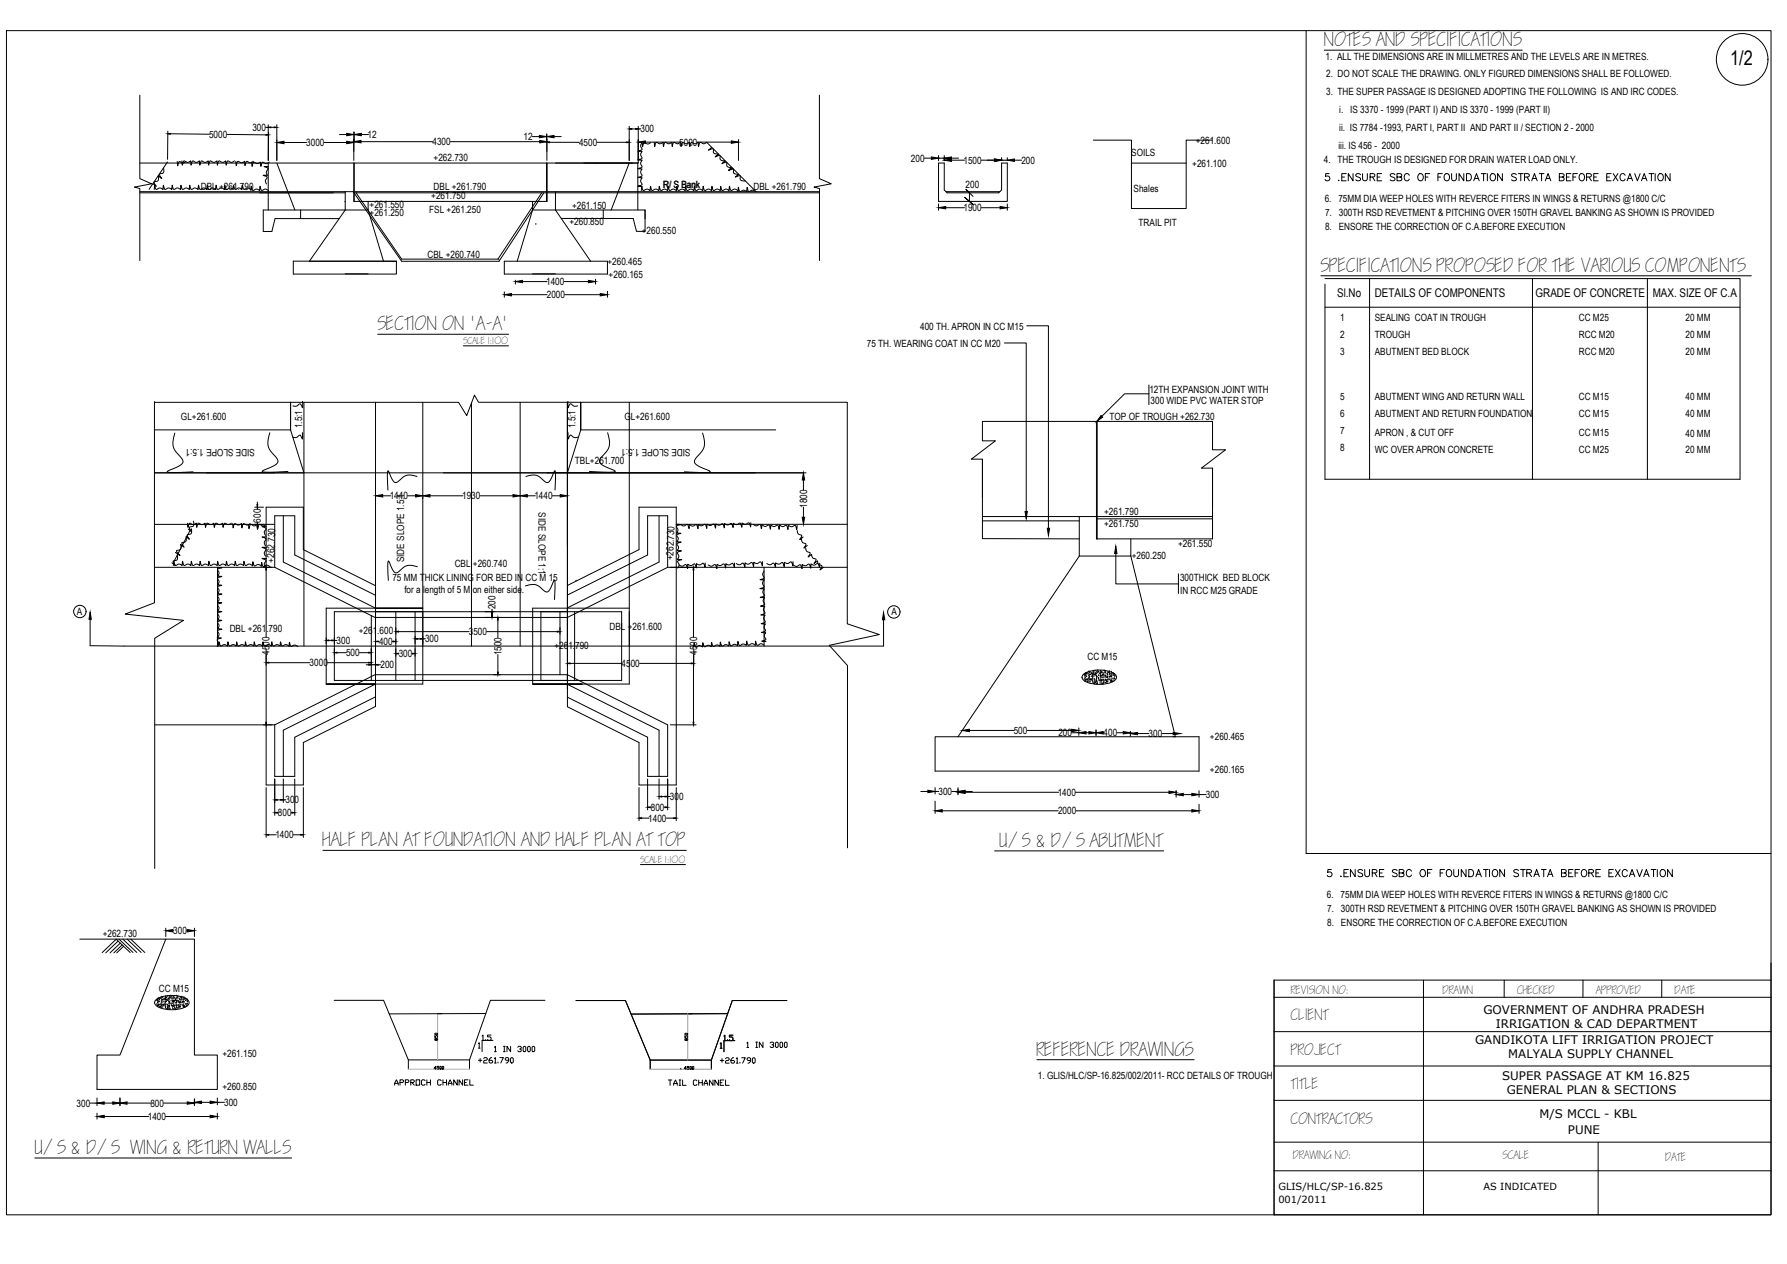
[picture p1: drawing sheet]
<svg xmlns="http://www.w3.org/2000/svg" width="1189mm" height="841mm" viewBox="0 0 1189 841" stroke-linecap="round" stroke-linejoin="round" font-family="sans-serif">
<!-- layer: MAIN -->
<g fill="none" stroke="#000" stroke-width=".67">
<path d="M869 20v548h309M881 33h132M93 63v56l8 3-12 2 4 1v48M545 63v56l8 3-11 2 3 1v48M184 93v14M189 95h15M216 95h15M226 90h5M235 88v19M235 90h1M236 88v6M240 94h48"/>
<path d="M240 90h5M300 94h59M354 91h5M364 89v4M364 91h.1M364 89v18M366 95h19M369 91h4M397 95h20M419 93v14M425 93v15h-37M425 93v14"/>
<path d="M429 95h23M464 95h23M491 93v14M93 108h142v26h129v-26h61M178 108v32M184 108l12 32M395 108v1M397 108v1M419 108l-12 32M424 108v32M615 105h5M624 108h4v18l2 2h34l2-2v-18h4v26h-46z"/>
<path d="M624 103v4M624 105h4M628 103v4M633 105h5M633 107h9M653 107h9M666 105v2M666 107h4M670 105v2M675 107h5M93 128h142M93 128h137"/>
<path d="M200 140v5M229 134h1M230 128v12l-24 34M235 128l32 46h65l30-46M236 128h128M236 134v-26h128v26M237 128l30 44h65M245 140h-70v14h6l2-9h43M245 134v6M245 140l10 34M354 140h.1M354 140h16"/>
<path d="M354 134v6M354 140l-10 34M360 128l-29 44M364 128h181M370 140h59v5M370 128v12M370 140l23 34M401 140v5M429 140v5M624 136v4M629 138h13M629 128h36"/>
<path d="M647 131l-4-5 2 2v6l2 2-5-5 3 3M653 138h12M670 136v4M357 149h.1M373 145h48l2 9h6v-9M195 174h69v8h-69zM336 174h68v8h-68zM230 182h15M336 194v4M340 196h24M343 186v3M348 187h16"/>
<path d="M354 182h16M375 187h16M376 196h23M396 186v3M404 194v4M879 184h286M881 185h277v134h-277v-130M911 185v134M1020 185v134M1096 185v134M683 217h14v135M881 204h277"/>
<path d="M251 222h87M308 230h30M668 228h15v112M764 256v13M103 268h202l5 9 6-14 2 5h246v147l21 7-33 7 12 14v121M103 267v134l-20 8 39 4-19 12v153M201 267v4l-1-2h-1a4 4 0 0 1-4 1M202 268v162M250 268v202l-48 24v28h-25v-40M281 268v162M314 268v162M346 268v162"/>
<path d="M378 268v95M378 267v4l1-2h1a3 3 0 0 0 4 1M419 268v162M764 262h-16l-15 15M103 286h90v-18v18l9 29M116 288a13 13 0 0 0 4 16 3 3 0 0 1 2 4 3 3 0 0 1-3 2l-8 4a50 50 0 0 0 17 0M180 288a13 13 0 0 0 4 16 3 3 0 0 1 1 4 3 3 0 0 1-3 2l-8 4a50 50 0 0 0 18 0M201 288v4l-1-2h-1a3 3 0 0 1-4 1M378 288v4l1-2h1a3 3 0 0 0 4 1M386 286v-18v18M386 286h130M386 286l-8 29"/>
<path d="M404 288a13 13 0 0 1-4 16 3 3 0 0 0-1 4 3 3 0 0 0 3 2l7 4a50 50 0 0 1-17 0M467 288a13 13 0 0 1-4 16 3 3 0 0 0-1 4 3 3 0 0 0 3 2l7 4a50 50 0 0 1-17 0M103 315h433M277 317a9 9 0 0 0-8 0h-1a7 7 0 0 1-5 4l-2-2-3-6v3v10M350 317a9 9 0 0 1 9 0 7 7 0 0 0 6 4l1-2 3-6v13M535 319v7M654 306v25M807 311v26M250 332h.1M255 330h5M271 330h5M281 332h.1"/>
<path d="M286 330h22M319 330h22M351 330h5M367 330h6M535 337v7M103 349h80M188 343v31l62 31M438 343v31l-60 30v3h-128M654 344h153M654 347h64M718 359l-64-1v-52h-8l16-13h-8v-13h75v79h78v-48h-8l16-12h-8v-19h-77v79h-1M718 344v26"/>
<path d="M730 345h77M752 359v11h-34M103 377h80M177 377v-40h25v29l48 24M183 377v-34h13v26l54 27M183 377l66 34M278 377a9 9 0 0 0-9 0l-1 1a7 7 0 0 1-5 3l-2-2-2-6a27 27 0 0 0-1 13M446 377h17M461 379v45M718 370l-81 120h-15v23h176v-23h-161M742 368v21h42M752 370l30 120"/>
<path d="M350 390a9 9 0 0 1 8 0h1a7 7 0 0 0 5 4l2-2 3-6v13M378 390l47-24v-29h25v185h-25v-28l-47-24v-59M378 396l53-27v-26h13v34l-66 34M383 386v1M784 382v13M60 412v18h22h506v-18M250 411h128M378 430v-162v162M461 436v45M249 449l-66 33M250 453h128v-4l66 33v35h-13v-26l-53-27M250 455l-62 31v31"/>
<path d="M250 449h128M378 455l60 31v31M721 449a20 20 0 0 1 21 0 3 3 0 0 1-3 5 20 20 0 0 1-19-2v-1zM721 449h.1M721 452h.1M722 449h.1M722 450h.1M722 448h.1M722 451h.1M722 453h.1M723 453h.1M723 452h.1"/>
<path d="M723 450h.1M723 448h.1M723 449h.1M723 453h1zM724 454h.1M724 452h.1M724 448h.1M724 451h.1M724 450h.1M724 447h.1M724 449h.1M724 453h.1"/>
<path d="M725 454h.1M725 452h.1M725 451h.1M725 449h.1M725 448h.1M725 450h.1M725 447h.1M725 453h.1M726 452h.1M726 450h.1M726 449h.1M726 448h.1"/>
<path d="M727 452h.1M727 448h.1M727 450h.1M727 453h.1M727 451h.1M727 454h.1M727 449h.1M727 447h.1M728 455h.1M728 450h.1M728 448h.1M728 452h.1"/>
<path d="M728 448v1zM728 453h.1M728 454h1zM729 454h.1M729 447h.1M729 448h.1M729 449h.1M729 455h.1M729 450h.1M729 453h.1M730 452h.1M730 450h.1"/>
<path d="M730 453h.1M730 449h.1M730 447h.1M730 448h.1M730 454h.1M730 455h.1M730 446h.1M731 447h.1M731 451h.1M731 450h.1M731 452h.1M731 453h.1"/>
<path d="M731 448h.1M732 455h.1M732 453h.1M732 451h.1M732 450h.1M732 449h.1M732 448h.1M732 447h.1M733 451h.1M733 455h.1M733 447h.1M733 453h.1"/>
<path d="M733 452h.1M733 448h.1M733 454h.1M733 449v1zM734 449h.1M734 453h.1M734 451h.1M734 455h-1zM734 448h.1M734 454h.1M734 450h.1M735 453h.1"/>
<path d="M735 446h.1M735 447h.1M736 454h.1M735 450h.1M735 448h.1M736 452h.1M736 451h.1M736 449h.1M736 453h.1M737 451h.1M737 454h.1M737 452h.1"/>
<path d="M737 449h.1M737 448h.1M737 450h.1M738 447h.1M738 448h.1M738 449h.1M738 452h.1M738 450h.1M739 450h.1M739 453h.1M739 449h.1M739 454h.1"/>
<path d="M740 452h.1M739 452h.1M739 447h.1M740 450h.1M740 454h.1M740 453h.1M740 448h.1M741 449h.1M741 448h.1M741 452h.1M741 453h.1M742 449h.1"/>
<path d="M742 450h.1M742 452h.1M250 464l-54 27v26h-13v-35M103 482h80M446 482h17M645 486h30M683 486h30M713 488h5M718 484v2M718 487v2M723 488h1M729 486v3"/>
<path d="M734 488h.1M743 488h4M752 487v3M757 488h7M773 488h7M613 527h4M622 524v4M622 533v8M622 527h3M627 539h77M633 527h4M637 524v5"/>
<path d="M642 527h5M642 527h62M716 527h62M716 539h77M782 526v4M787 529h6M798 526v4M798 535v6M798 529h4M215 566h242M426 575h30M662 566h112"/>
<path d="M110 618v5M115 619h.1M124 619h1M129 618v5M53 625h57M77 625l10 9M77 625l-9 9M79 626l-9 8M79 625l9 9M80 628l-7 6M81 629l-5 5M82 625l9 9"/>
<path d="M82 630l-4 4M85 625l9 9M87 625l9 9M110 625h19v77h16v23h-80v-23h15zM947 652v156M1001 652v12M1053 652v12M1106 652v12M1178 641v167h-330v-156h330M104 665a20 20 0 0 1 21 1 3 3 0 0 1-3 4 20 20 0 0 1-19-2v-1zM104 666h.1M104 668h.1"/>
<path d="M105 666h.1M105 670h.1M105 667h.1M105 669h.1M105 665h.1M105 668h.1M105 664h.1M106 668h.1M106 666h.1M106 664h.1M106 665h.1M106 669h.1"/>
<path d="M106 671h.1M107 669h.1M107 670h-1zM107 664h.1M107 668h.1M107 666h.1M107 665h.1M108 670h.1M108 669h.1M108 667h.1M108 666h.1M108 664h.1"/>
<path d="M108 665h.1M109 668h.1M109 669h.1M109 667h.1M109 665h.1M110 668h.1M110 665h.1M110 666h.1M110 670h.1M110 667h.1M110 669h.1M110 671h.1"/>
<path d="M110 664h.1M110 663h.1M111 671h.1M111 664h.1M111 666h.1M111 669h.1M111 665h.1M111 672h.1M111 670h.1M112 670h.1M112 663h.1M112 670l-1 1z"/>
<path d="M112 665h.1M112 671h.1M112 668h.1M112 669h.1M112 667h.1M113 667h.1M113 668h.1M113 665h.1M113 663h.1M113 670h.1M113 664h.1M113 671h.1"/>
<path d="M113 672h.1M114 663h.1M114 668h.1M114 666h.1M114 669h.1M114 665h.1M115 671h.1M115 669h.1M115 668h.1M115 667h.1M115 666h.1M115 670h.1"/>
<path d="M115 665h.1M115 664h.1M115 663h.1M116 669h.1M116 668h.1M116 672h.1M116 664h.1M116 670h.1M116 671h.1M116 666h.1M117 665h.1M117 669h.1"/>
<path d="M117 668h.1M117 671l-1 1zM117 666h.1M117 671h.1M117 667h.1M117 664h.1M118 663h.1M118 670h.1M118 664h.1M119 671h.1M118 666h.1M118 669h.1"/>
<path d="M119 669h.1M119 667h.1M119 666h.1M120 667h.1M119 665h.1M120 670h.1M120 669h.1M120 666h.1M120 665h.1M120 664h.1M121 664h.1M121 667v-1z"/>
<path d="M121 665h.1M121 666h.1M121 663h.1M121 669h.1M122 667h.1M122 669h.1M122 665h.1M122 670h.1M122 666h.1M122 668h.1M123 669h.1M122 664h.1"/>
<path d="M123 667h.1M123 670h.1M123 665h.1M123 668h.1M124 666h.1M124 665h.1M124 668h.1M124 670h.1M125 666h.1M125 668h.1M125 667h.1M848 664h330"/>
<path d="M848 686h330M690 705h104M848 709h330M60 734h5M65 731v5M69 734h6M80 731v5M85 734h15M109 734h16M129 731v5M134 733h6M145 731v4"/>
<path d="M145 733h4M848 732h330M65 741v4M69 743h30M110 743h30M145 741v4M848 760h330M1063 760v48M23 770h171M848 779h330"/>
<circle cx="1159" cy="40" r="17"/>
<circle cx="53" cy="407" r="4"/>
<circle cx="595" cy="407" r="4"/>
</g>
<g fill="#000" stroke="#000" stroke-width=".67">
<path d="M184 95l5-1v2zM231 94l4 1-4 1zM231 89l4 1h-4zM235 94l5-1v2zM236 90l4-1v1zM359 90l5 1-5 1zM359 93l5 1-5 1zM364 95l2-1v1zM364 91l5-1v2zM417 94l2 1h-2zM425 95l4-1v1zM487 94l4 1h-4z"/>
<path d="M620 104l4 1-4 1zM628 105l5-1v2zM628 107l5-1v1zM662 106l4 1h-4zM670 107l5-1v1zM624 138l5-1v2zM665 137l5 1-5 1zM336 196l4-1v2zM343 187h5v1zM391 187h5l-5 1zM399 195l5 1-5 1zM733 276l1 2-4 2z"/>
<path d="M535 315v4h-1zM250 330l5-1v2zM276 329l5 1-5 1zM281 330l5-1v2zM341 329l5 1-5 1zM346 330l5-1v2zM373 329l5 1-5 1zM534 344h1v5zM682 340h1v5zM697 352h1l-1 4zM461 377l1 2h-1zM742 363l1 5h-1z"/>
<path d="M60 407l1 5h-2zM588 408l1 4h-2zM461 481h1l-1 1zM640 486l5-1v2zM713 485l5 1-5 1zM718 488l5-1v1zM724 487l5 1h-5zM729 488l5-1v1zM747 487l5 1h-5zM752 488l5-1v2zM780 487l5 1-5 1zM617 526l5 1h-5z"/>
<path d="M622 539h5v1zM637 527l5-1v1zM637 527l5-1v2zM778 526l4 1-4 1zM782 529l5-1v1zM793 528l5 1h-5zM793 539h5l-5 1zM110 619l5-1v2zM125 618l4 1-4 1zM65 734l4-1v2zM75 733l5 1-5 1zM80 734l5-1v2z"/>
<path d="M125 733l4 1-4 1zM129 733h5v1zM140 733h5l-5 1zM65 743l4-1v2zM140 742l5 1-5 1z"/>
</g>
<!-- layer: canal -->
<g fill="none" stroke="#000" stroke-width=".67">
<path d="M4 20h1174v788h-1174zM112 87l-1 19M113 89h26M151 89l26 1M177 85h1M178 83v24l1-19M180 85h2M184 83v24M419 84v23M420 86h3M425 84v23M425 86h1"/>
<path d="M727 93h26v46h36v-46h18M753 109h36M206 174h58M169 337h6M171 334v2M171 337v2M169 349h6M171 348v1M171 351v1M450 349h114M145 377v53M175 377h6"/>
<path d="M177 379v45M444 377h120M508 377v53M247 410v43M250 405h31h-64v50M263 407v46M276 407v46M323 411h10M323 407h6M327 405v2M327 409h.1M331 413v11"/>
<path d="M360 407h54v46h-54zM373 407v42M382 407v46M419 407v48h-65h33M419 405h-65v50M177 432v49M219 426h2M222 426h2M224 434h6M239 434h6M250 425v3M252 427h.1"/>
<path d="M261 427h1M265 420h47M265 435h.1M274 435h.1M278 425h2M281 425h2M324 420h47M331 436v11M378 432v11M462 432v11M179 441h27M218 441h27"/>
<path d="M244 442h1M247 442h3M250 453h-28v-46h59v48h-64h33M252 442h1M328 449h5M379 441h35M425 441h35M175 482h6M183 518v24M188 518v16M196 518v24M431 518v21"/>
<path d="M438 518v14M444 518v21M177 524v33M184 532h3M188 532h2M202 524v33M425 524v22M433 537h.1M440 530h2M442 537h.1M444 530h2M450 524v22"/>
<path d="M179 555h5M184 541h1M194 541h.1M195 555h5M427 544h5M443 544h5"/>
</g>
<g fill="#000" stroke="#000" stroke-width=".67">
<path d="M112 89h1zM177 89l2 1h-2zM178 85l2-1v1zM182 84l2 1h-2zM419 86l1-1v1zM423 85l2 1h-2zM171 336v1zM171 349v2zM177 377v2zM263 420h2v1zM327 409h1l-1 2zM327 407l1 2h-1z"/>
<path d="M331 411l1 2h-1zM371 420h2l-2 1zM217 426h2zM221 426h1h-1zM222 434h2v1zM245 434h2l-2 1zM250 427h2zM262 427h1h-1zM263 435h2zM274 435h2h-2zM276 425h2zM280 425h1h-1z"/>
<path d="M177 441h2zM245 442h2l-2 1zM245 441h2h-2zM250 442h2v1zM331 447h1l-1 2zM378 441h1v1zM460 441h2l-2 1zM177 481v1zM183 532h1zM187 532h1h-1zM431 537h2zM438 530h2z"/>
<path d="M442 530h2h-2zM442 537h2h-2zM177 555h2v1zM183 541l1-1v1zM194 540l2 1h-2zM200 555h2l-2 1zM425 544h2v1zM448 544h2l-2 1z"/>
</g>
<!-- layer: 0 -->
<g fill="none" stroke="#000" stroke-width=".67">
<path d="M427 95v3l1-3h1a2.4 2.4 0 0 0 4 0M427 95a3 3 0 0 0 0 5h-3l3 1a3 3 0 0 0 0 4l-3 1 3 1a3 3 0 0 0 0 4l-3 1h3a3 3 0 0 0 0 5l-3 1h3a3 3 0 0 0 0 5l-3 1h3M435 95l1 3v-3h1a2.4 2.4 0 0 0 4 0v3l1-3h1a2.4 2.4 0 0 0 4 0v3l1-3h1a2.4 2.4 0 0 0 4 0v3l1-3h1a2.4 2.4 0 0 0 4 0v3l1-3h1a2.4 2.4 0 0 0 3 0l1 3 1-3a2.4 2.4 0 0 0 4 0M470 95l33 33M474 98l-3 2h1a1.2 1.2 0 0 1 2-1 1.2 1.2 0 0 1 1 1 2.2 2.2 0 0 0 0 2 2.2 2.2 0 0 0 3 1l-2 1h1a1.2 1.2 0 0 1 1-1 1.2 1.2 0 0 1 1 1 2.3 2.3 0 0 0 1 3 2.3 2.3 0 0 0 2 0l-2 2 1-1a1.2 1.2 0 0 1 2 0 1.2 1.2 0 0 1 1 1 2.3 2.3 0 0 0 0 2 2.3 2.3 0 0 0 3 0l-2 2h2a.8 .8 0 0 1 1-1 .8 .8 0 0 1 0 1v2M109 112a2.6 2.6 0 0 1 0 3 2.6 2.6 0 0 1-3 1l2 3-3-2a2.7 2.7 0 0 1 0 3 2.7 2.7 0 0 1-2 1l1 3-2-2M111 108l-12 18M118 107v3l1-2h1a2.4 2.4 0 0 0 4-1M121 107v3l1-3h1a2.4 2.4 0 0 0 4 0v3l1-3h1a2.4 2.4 0 0 0 4 0v3l1-3h1a2.4 2.4 0 0 0 4 0v3l1-3h1a2.4 2.4 0 0 0 3 0l1 3v-3h1a2.4 2.4 0 0 0 4 0l1 3v-3h1a2.4 2.4 0 0 0 4 0M157 107v3l1-2h1a2.4 2.4 0 0 0 4-1v3l1-2h1a2.4 2.4 0 0 0 4-1M167 108l1 3 1-3a2.4 2.4 0 0 0 4 0l1 3v-3h1a2.4 2.4 0 0 0 4 0M179 111h-3l2 1v1a2.5 2.5 0 0 0 0 4h-3l3 1v1a2.5 2.5 0 0 0-1 3"/>
<path d="M487 111l-2 2h1a1.2 1.2 0 0 1 1-1 1.2 1.2 0 0 1 1 1 2.2 2.2 0 0 0 1 3 2.2 2.2 0 0 0 2 0l-2 2 1-1a1.2 1.2 0 0 1 1 0 1.2 1.2 0 0 1 1 1 1.9 1.9 0 0 0 1 2 1.9 1.9 0 0 0 2 0h1M103 126v-3l1 3h1a2.4 2.4 0 0 1 3 0l1-3v3h1a2.4 2.4 0 0 1 4 0l1-3v3h1a2.4 2.4 0 0 1 4 0v-3l1 3h1a2.4 2.4 0 0 1 4 0v-3l1 3h1a2.4 2.4 0 0 1 4 0v-3l1 3h1a2.4 2.4 0 0 1 4 0v-3l1 3h1a2.4 2.4 0 0 1 3 0l1-3v3h1a2.4 2.4 0 0 1 4 0l1-3v3h1a2.4 2.4 0 0 1 4 0v-3l1 3h1a2.4 2.4 0 0 1 4 0v-3l1 3h1a2.4 2.4 0 0 1 4 0M167 127v-3l1 2 1 1a2.4 2.4 0 0 1 4 0v-3l1 2 1 1a2.4 2.4 0 0 1 4 0M427 127v-3l1 2 1 1a2.4 2.4 0 0 1 3 0l1-3 1 2 1 1a2.4 2.4 0 0 1 3 0l1-3v2l1 1a2.4 2.4 0 0 1 4 0v-3l1 2 1 1a2.4 2.4 0 0 1 4 0v-3l1 2 1 1a2.4 2.4 0 0 1 4 0v-3l1 2 1 1a2.4 2.4 0 0 1 4 0v-3l1 2 1 1a2.4 2.4 0 0 1 4 0v-3l1 2 1 1a2.4 2.4 0 0 1 3 0l1-3v2l1 1a2.4 2.4 0 0 1 4 0v-3l1 2 1 1a2.4 2.4 0 0 1 4 0v-3l1 2 1 1a2.4 2.4 0 0 1 4 0M491 128v-3l1 2h1a2.4 2.4 0 0 1 4 1v-3l1 2h1a2.4 2.4 0 0 1 4 1M125 348v3l1-3h1a2.5 2.5 0 0 0 4 0v3l1-3h1a2.5 2.5 0 0 0 3 0l1 3 1-3a2.5 2.5 0 0 0 4 0l1 3v-3h1a2.5 2.5 0 0 0 4 0v3l1-3h1a2.5 2.5 0 0 0 4 0M126 353l-11 21M127 352a2.6 2.6 0 0 1 0 3 2.6 2.6 0 0 1-2 1l1 3-2-2a2.7 2.7 0 0 1 0 3 2.7 2.7 0 0 1-3 1l1 3-2-2a2.7 2.7 0 0 1 0 3 2.7 2.7 0 0 1-3 1l3 4-3-2M129 347a2.6 2.6 0 0 1 0 3 2.6 2.6 0 0 1-3 1l1 3-2-2M155 348v3l1-2h1a2.4 2.4 0 0 0 4-1v3l1-2h1a2.4 2.4 0 0 0 3-1M165 349l1 3v-3h1a2.4 2.4 0 0 0 4 0l1 3v-3h1a2.4 2.4 0 0 0 4 0M177 350h-3l3 1v1a2.4 2.4 0 0 0 0 4"/>
<path d="M177 357h-3l3 1v1a2.5 2.5 0 0 0 0 4M450 349h3l-3 1v1a2.4 2.4 0 0 1 0 4h3l-3 1v1a2.4 2.4 0 0 1 0 3l3 1-2 1v1a2.5 2.5 0 0 1-1 3l3 1h-2v1a2.5 2.5 0 0 1 0 4h3l-3 1v1a2.4 2.4 0 0 1 0 4M459 349l-1 3v-3h-1a2.5 2.5 0 0 1-4 0M500 348l-1 3-1-3a2.5 2.5 0 0 1-4 0l-1 3v-3h-1a2.5 2.5 0 0 1-4 0v3l-1-2-1-1a2.5 2.5 0 0 1-4 0v3l-1-2h-1a2.5 2.5 0 0 1-4 0v2l-1-2h-1a2.5 2.5 0 0 1-4 0v3l-1-3h-1a2.5 2.5 0 0 1-3 0l-1 3-1-3a2.5 2.5 0 0 1-4 0M501 349a3 3 0 0 0 5 0l1 3v-3M507 349a3 3 0 0 0 5 0l1 3v-3a3 3 0 0 0 4 0l1 3 1-3a2.8 2.8 0 0 0 4 0l1 3 1-3a3 3 0 0 0 4 1l1 2v-2M530 353a3 3 0 0 0 3 3l-1 3 2-2M533 359a3 3 0 0 0 3 3l-1 3 2-2M115 376l1-3v3h1a2.5 2.5 0 0 1 4 0v-3l1 3h1a2.5 2.5 0 0 1 4 0v-3l1 3h1a2.5 2.5 0 0 1 4 0v-3l1 3h1a2.5 2.5 0 0 1 4 0v-3l1 3h1a2.5 2.5 0 0 1 4 0v-3l1 3h1a2.4 2.4 0 0 1 3 0l1-3v3h1a2.5 2.5 0 0 1 4 0v-3l1 3h1a2.5 2.5 0 0 1 4 0v-3l1 3h1a2.5 2.5 0 0 1 4 0M118 369a2.6 2.6 0 0 1 0 3 2.6 2.6 0 0 1-3 1l2 3-3-2M145 377l3 1-3 1v1a2.4 2.4 0 0 1 0 3l3 1h-3v1a2.4 2.4 0 0 1 0 4h3l-3 1v1a2.4 2.4 0 0 1 0 4h3l-3 1v1a2.4 2.4 0 0 1 0 4h3l-3 1v1a2.4 2.4 0 0 1 0 4h3l-3 1v1a2.4 2.4 0 0 1 0 4h3l-3 1v1a2.4 2.4 0 0 1 0 3l3 1h-3v1a2.4 2.4 0 0 1 0 4M168 377v-3l1 2h1a2.5 2.5 0 0 1 4 1"/>
<path d="M174 377v-3l1 3h1a2.5 2.5 0 0 1 4 0M177 364h-3l3 1v1a2.5 2.5 0 0 0 0 4M177 372h-3l3 1v1a2.5 2.5 0 0 0 0 3M469 375v2l-1-2h-1a2.5 2.5 0 0 1-4 0v3l-1-3h-1a2.5 2.5 0 0 1-3 0l-1 3-1-2a2.5 2.5 0 0 1-4 0M489 375v3l-1-3h-1a2.4 2.4 0 0 1-4 0v3l-1-3h-1a2.4 2.4 0 0 1-4 0v3l-1-2h-1a2.4 2.4 0 0 1-4 0M507 374v3l-1-3h-1a2.4 2.4 0 0 1-4 0v3l-1-2-1-1a2.4 2.4 0 0 1-3 1v2l-1-2h-1a2.5 2.5 0 0 1-4 0M528 374v3l-1-3h-1a2.4 2.4 0 0 1-4 0v3l-1-2-1-1a2.5 2.5 0 0 1-4 1v2l-1-2h-1a2.5 2.5 0 0 1-4 0M536 365a3 3 0 0 0 3 3l-1 3 2-2a3 3 0 0 0 3 3l-1 3 2-2a3 3 0 0 0 3 4l-2 2 3-2M545 375v3l-1-3h-1a2.4 2.4 0 0 1-3 0l-1 3-1-2h-1a2.5 2.5 0 0 1-3 0v2l-1-2h-1a2.5 2.5 0 0 1-4 0M508 386a3 3 0 0 0 0 5l-2 1h2a3 3 0 0 0 0 4l-2 1 3 1a3 3 0 0 0 0 4l-3 1 3 1a3 3 0 0 0 0 4l-3 1h3a3 3 0 0 0 0 5l-3 1h3a3 3 0 0 0 0 5l-2 1h2a3 3 0 0 0 0 5l-2 1h3M508 380a3 3 0 0 0 0 5l-2 1h3M144 424l3 1h-2v1a2.4 2.4 0 0 1-1 4"/>
<path d="M146 430v-3l1 3h1a2.4 2.4 0 0 1 3 0l1-3v3h1a2.4 2.4 0 0 1 4 0v-3l1 3h1a2.4 2.4 0 0 1 4 0v-3l1 3h1a2.4 2.4 0 0 1 4 0v-3l1 3h1a2.4 2.4 0 0 1 4 0v-3l1 3h1a2.4 2.4 0 0 1 4 0v-3l1 3h1a2.4 2.4 0 0 1 3 0l1-3v3h1a2.4 2.4 0 0 1 4 0M192 430l1-3v3h1a2.4 2.4 0 0 1 4 0M502 429a3 3 0 0 0-4 0l-1-2v2a3 3 0 0 0-5 0l-1-2v3a3 3 0 0 0-5 0l-1-3v3a3 3 0 0 0-5 0l-1-3v3a3 3 0 0 0-5 0l-1-3v3a3 3 0 0 0-4 0l-1-2-1 2a3 3 0 0 0-4 1l-1-3v3M508 429a3 3 0 0 0-4 0l-1-2v2M318 694h1v3M318 697h1M479 694h1v3M479 697h1"/>
</g>
<!-- layer: BASIC -->
<g fill="none" stroke="#000" stroke-width=".67">
<path d="M222 666h33l17 39M291 674h3M323 674l-64 1M363 666h-37l-14 39h-40M383 666h33l17 39M458 675h2M484 674l-64 1M523 666h-36l-14 39h-40M289 689v1h1v-1h1v1M290 687h1v1h-1zM290 691h1v1l-1-1-1 1h1M328 692h-7v8"/>
<path d="M456 689v1l1-1h1l-1 1M456 688h1h1h-2zM457 691h1l-1 1-1-1v1h1M489 692h-7v8M272 705v6M290 711h-1l1-2v2M291 705h.1M292 709h-1v1h1v1h-1M293 710h1l-1 1zM294 710h1v1h-1zM312 705v6M433 705v7"/>
<path d="M453 711h.1M456 711h-1l1-1v1M458 705h.1M458 710h-1l1 1h-1M459 710h1v1h-1zM461 710h1l-1 1zM473 705v7"/>
</g>
<path d="M291 674v31M458 675v30M272 711h40M433 711h40" fill="none" stroke="#f0f" stroke-width=".67"/>
<!-- layer: 0 -->
<path d="M291 674h.1M458 675h.1M272 711h.1M291 705h.1M312 711h.1M433 711v1M458 705h.1M473 711v1M473 711h.1" fill="none" stroke="#f0f" stroke-width=".67"/>
<text font-size="13.3" x="1151" y="44">1/2</text>
<g font-size="11.9">
<text x="881" y="31">NOTES AND SPECIFICATIONS</text>
<text x="879" y="181">SPECIFICATIONS PROPOSED FOR THE VARIOUS COMPONENTS</text>
<text x="251" y="220">SECTION ON 'A-A'</text>
<text x="215" y="563">HALF PLAN AT FOUNDATION AND HALF PLAN AT TOP</text>
<text x="665" y="564">U/S &amp; D/S ABUTMENT</text>
<text x="690" y="702">REFERENCE DRAWINGS</text>
<text x="23" y="768">U/S &amp; D/S WING &amp; RETURN WALLS</text>
</g>
<g font-size="9.5">
<text x="859" y="679">CLIENT</text>
<text x="859" y="702">PROJECT</text>
<text x="859" y="725">TITLE</text>
<text x="859" y="748">CONTRACTORS</text>
</g>
<text font-size="8.8" x="882" y="585">5 .ENSURE SBC OF FOUNDATION STRATA BEFORE EXCAVATION</text>
<text font-size="8.4" x="881" y="121">5 .ENSURE SBC OF FOUNDATION STRATA BEFORE EXCAVATION</text>
<g font-size="8">
<text x="890" y="198">Sl.No</text>
<text x="915" y="198">DETAILS OF COMPONENTS</text>
<text x="1022" y="197">GRADE OF CONCRETE</text>
<text x="1099" y="198">MAX. SIZE OF C.A</text>
</g>
<g font-size="7.9">
<text x="987" y="674">GOVERNMENT OF ANDHRA PRADESH</text>
<text x="995" y="684">IRRIGATION &amp; CAD DEPARTMENT</text>
<text x="981" y="695">GANDIKOTA LIFT IRRIGATION PROJECT</text>
<text x="1003" y="704">MALYALA SUPPLY CHANNEL</text>
<text x="999" y="719">SUPER PASSAGE AT KM 16.825</text>
<text x="1002" y="728">GENERAL PLAN &amp; SECTIONS</text>
<text x="1024" y="744">M/S MCCL - KBL</text>
<text x="1043" y="755">PUNE</text>
</g>
<g font-size="7.5">
<text x="478" y="709">+261.790</text>
<text x="444" y="724">TAIL CHANNEL</text>
</g>
<g font-size="7.1">
<text x="859" y="661">REVISION NO:</text>
<text x="960" y="661">DRAWN</text>
<text x="1009" y="661">CHECKED</text>
<text x="1062" y="661">APPROVED</text>
<text x="1114" y="661">DATE</text>
<text x="320" y="694">1.5</text>
<text x="481" y="694">1.5</text>
<text x="328" y="701">1 IN 3000</text>
<text x="496" y="698">1 IN 3000</text>
<text x="318" y="708">+261.790</text>
<text x="262" y="723">APPROCH CHANNEL</text>
<text x="860" y="771">DRAWING NO:</text>
<text x="1000" y="771">SCALE</text>
<text x="1108" y="772">DATE</text>
</g>
<g font-size="6.7">
<text x="882" y="40">1. ALL THE DIMENSIONS ARE IN MILLMETRES AND THE LEVELS ARE IN METRES.</text>
<text x="882" y="51">2. DO NOT SCALE THE DRAWING. ONLY FIGURED DIMENSIONS SHALL BE FOLLOWED.</text>
<text x="882" y="63">3. THE SUPER PASSAGE IS DESIGNED ADOPTING THE FOLLOWING IS AND IRC CODES.</text>
<text x="891" y="75">i. IS 3370 - 1999 (PART I) AND IS 3370 - 1999 (PART II)</text>
<text x="168" y="87">300</text>
<text x="426" y="88">300</text>
<text x="891" y="87">ii. IS 7784 -1993, PART I, PART II AND PART II / SECTION 2 - 2000</text>
<text x="139" y="92" transform="rotate(1 139 92)">5000</text>
<text x="245" y="92">12</text>
<text x="348" y="93">12</text>
<text x="796" y="96">+261.600</text>
<text x="204" y="97">3000</text>
<text x="288" y="97">4300</text>
<text x="385" y="97">4500</text>
<text x="452" y="97">5000</text>
<text x="890" y="99">iii. IS 456 - 2000</text>
<text x="288" y="107">+262.730</text>
<text x="606" y="108">200</text>
<text x="753" y="103">SOILS</text>
<text x="641" y="109">1500</text>
<text x="680" y="109">200</text>
<text x="793" y="111">+261.100</text>
<text x="881" y="109">4. THE TROUGH IS DESIGNED FOR DRAIN WATER LOAD ONLY.</text>
<text x="441" y="125">R/ S Bank</text>
<text x="642" y="125">200</text>
<text x="134" y="127">DBL +261.790</text>
<text x="288" y="126">DBL +261.790</text>
<text x="501" y="126">DBL +261.790</text>
<text x="754" y="128">Shales</text>
<text x="287" y="132">+261.750</text>
<text x="881" y="134">6. 75MM DIA WEEP HOLES WITH REVERCE FITERS IN WINGS &amp; RETURNS @1800 C/C</text>
<text x="246" y="139">+261.550</text>
<text x="246" y="143">+261.250</text>
<text x="286" y="141">FSL +261.250</text>
<text x="381" y="139">+261.150</text>
<text x="641" y="141">1900</text>
<text x="882" y="144">7. 300TH RSD REVETMENT &amp; PITCHING OVER 150TH GRAVEL BANKING AS SHOWN IS PROVIDED</text>
<text x="379" y="150">+260.850</text>
<text x="427" y="155">+260.550</text>
<text x="758" y="151">TRAIL PIT</text>
<text x="882" y="153">8. ENSORE THE CORRECTION OF C.A.BEFORE EXECUTION</text>
<text x="284" y="172">CBL +260.740</text>
<text x="404" y="176">+260.465</text>
<text x="405" y="185">+260.165</text>
<text x="363" y="190">1400</text>
<text x="364" y="198">2000</text>
<text x="892" y="214">1</text>
<text x="915" y="214">SEALING COAT IN TROUGH</text>
<text x="1050" y="214">CC M25</text>
<text x="1121" y="214">20 MM</text>
<text x="612" y="219">400 TH. APRON IN CC M15</text>
<text x="892" y="225">2</text>
<text x="915" y="225">TROUGH</text>
<text x="1050" y="225">RCC M20</text>
<text x="1121" y="225">20 MM</text>
<text x="577" y="231">75 TH. WEARING COAT IN CC M20</text>
<text x="892" y="236">3</text>
<text x="915" y="236">ABUTMENT BED BLOCK</text>
<text x="1050" y="236">RCC M20</text>
<text x="1121" y="236">20 MM</text>
<text x="765" y="261">12TH EXPANSION JOINT WITH</text>
<text x="765" y="269">300 WIDE PVC WATER STOP</text>
<text x="892" y="266">5</text>
<text x="915" y="266">ABUTMENT WING AND RETURN WALL</text>
<text x="1050" y="266">CC M15</text>
<text x="1121" y="266">40 MM</text>
<text x="120" y="279">GL+261.600</text>
<text x="416" y="279">GL+261.600</text>
<text x="738" y="279">TOP OF TROUGH +262.730</text>
<text x="892" y="278">6</text>
<text x="915" y="277">ABUTMENT AND RETURN FOUNDATION</text>
<text x="1050" y="277">CC M15</text>
<text x="1121" y="278">40 MM</text>
<text x="201" y="285" transform="rotate(-90 201 285)">1.5:1</text>
<text x="383" y="285" transform="rotate(-90 383 285)">1.5:1</text>
<text x="892" y="289">7</text>
<text x="915" y="290">APRON , &amp; CUT OFF</text>
<text x="1050" y="290">CC M15</text>
<text x="1121" y="291">40 MM</text>
<text x="170" y="299" transform="rotate(180 170 299)">SIDE SLOPE 1.5:1</text>
<text x="459" y="299" transform="rotate(180 459 299)">SIDE SLOPE 1.5:1</text>
<text x="892" y="300">8</text>
<text x="915" y="302">WC OVER APRON CONCRETE</text>
<text x="1050" y="302">CC M25</text>
<text x="1121" y="302">20 MM</text>
<text x="382" y="309">TBL+261.700</text>
<text x="259" y="332">1440</text>
<text x="307" y="332">1930</text>
<text x="356" y="332">1440</text>
<text x="358" y="341" transform="rotate(90 358 341)">SIDE SLOPE 1:1</text>
<text x="537" y="338" transform="rotate(-90 537 338)">1800</text>
<text x="174" y="348" transform="rotate(-90 174 348)">600</text>
<text x="735" y="343">+261.790</text>
<text x="735" y="351">+261.750</text>
<text x="784" y="364">+261.550</text>
<text x="182" y="374" transform="rotate(-88 182 374)">+262.730</text>
<text x="269" y="374" transform="rotate(-90 269 374)">SIDE SLOPE 1.5:1</text>
<text x="302" y="377">CBL +260.740</text>
<text x="448" y="373" transform="rotate(-88 448 373)">+262.730</text>
<text x="753" y="372">+260.250</text>
<text x="261" y="386">75 MM THICK LINING FOR BED IN CC M 15</text>
<text x="785" y="387">300THICK BED BLOCK</text>
<text x="269" y="395">for a length of 5 M on either side.</text>
<text x="785" y="395">IN RCC M25 GRADE</text>
<text x="330" y="405" transform="rotate(-90 330 405)">200</text>
<text x="51" y="409">A</text>
<text x="593" y="409">A</text>
<text x="405" y="419">DBL +261.600</text>
<text x="153" y="420">DBL +261.790</text>
<text x="239" y="422">+261.600</text>
<text x="312" y="423">3500</text>
<text x="224" y="428">300</text>
<text x="252" y="429">400</text>
<text x="283" y="427">300</text>
<text x="369" y="432">+261.790</text>
<text x="179" y="436" transform="rotate(-90 179 436)">4500</text>
<text x="230" y="437">500</text>
<text x="265" y="437">300</text>
<text x="334" y="436" transform="rotate(-90 334 436)">1500</text>
<text x="464" y="436" transform="rotate(-90 464 436)">4500</text>
<text x="206" y="443">3000</text>
<text x="414" y="444">4500</text>
<text x="723" y="439">CC M15</text>
<text x="253" y="445">200</text>
<text x="674" y="488">500</text>
<text x="704" y="490">200</text>
<text x="734" y="490">400</text>
<text x="764" y="490">300</text>
<text x="805" y="492">+260.465</text>
<text x="805" y="514">+260.165</text>
<text x="446" y="532">300</text>
<text x="624" y="529">300</text>
<text x="704" y="529">1400</text>
<text x="802" y="531">300</text>
<text x="190" y="535">300</text>
<text x="433" y="539">800</text>
<text x="185" y="543">800</text>
<text x="704" y="542">2000</text>
<text x="431" y="547">1400</text>
<text x="183" y="558">1400</text>
<text x="883" y="597">6. 75MM DIA WEEP HOLES WITH REVERCE FITERS IN WINGS &amp; RETURNS @1800 C/C</text>
<text x="883" y="607">7. 300TH RSD REVETMENT &amp; PITCHING OVER 150TH GRAVEL BANKING AS SHOWN IS PROVIDED</text>
<text x="883" y="616">8. ENSORE THE CORRECTION OF C.A.BEFORE EXECUTION</text>
<text x="68" y="624">+262.730</text>
<text x="115" y="622">300</text>
<text x="106" y="660">CC M15</text>
<text x="148" y="703">+261.150</text>
<text x="691" y="718">1. GLIS/HLC/SP-16.825/002/2011- RCC DETAILS OF TROUGH</text>
<text x="148" y="725">+260.850</text>
<text x="51" y="736">300</text>
<text x="100" y="736">800</text>
<text x="149" y="736">300</text>
<text x="98" y="745">1400</text>
</g>
<g font-size="6.6">
<text x="850" y="792">GLIS/HLC/SP-16.825</text>
<text x="987" y="792">AS INDICATED</text>
<text x="850" y="800">001/2011</text>
</g>
<g font-size="5.9">
<text x="308" y="229">SCALE 1:100</text>
<text x="426" y="574">SCALE 1:100</text>
</g>
</svg>
